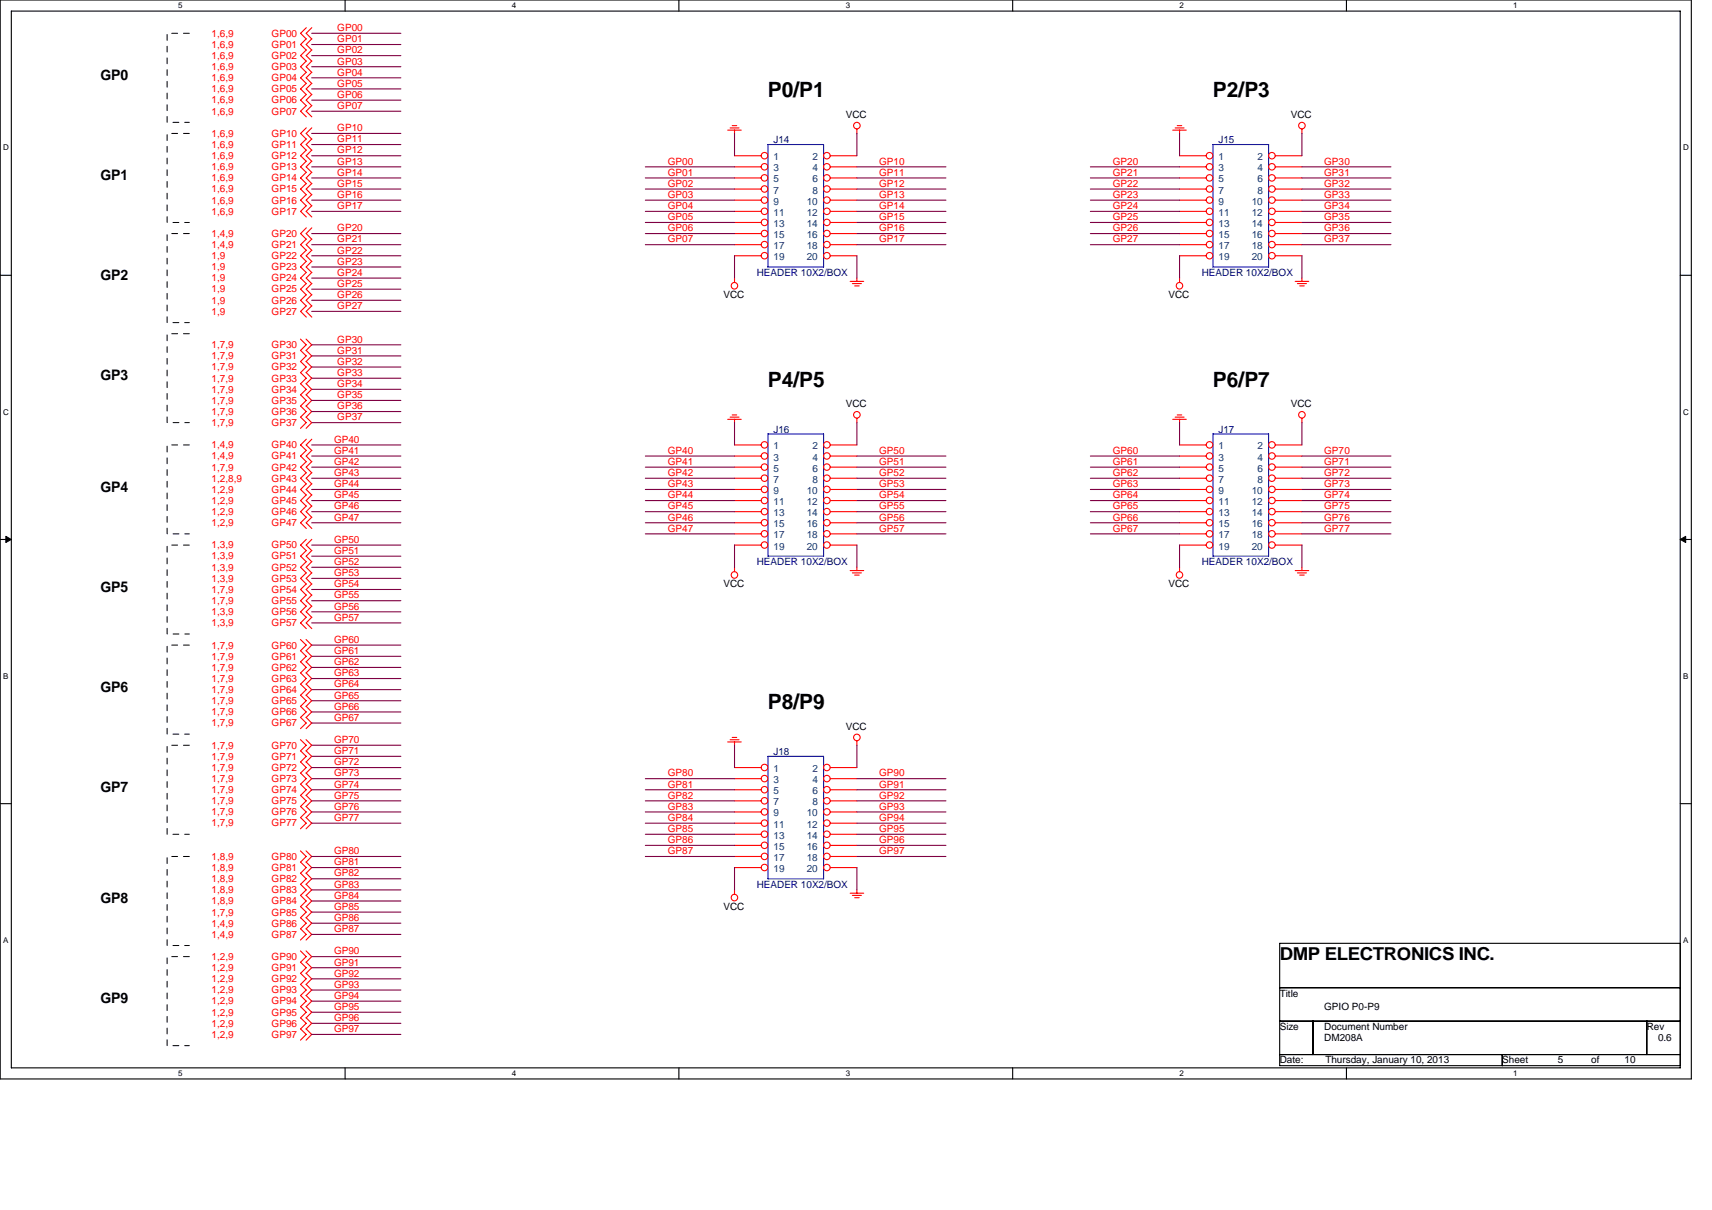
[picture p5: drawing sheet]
<svg xmlns="http://www.w3.org/2000/svg" width="297mm" height="210mm" viewBox="0 0 297 210" stroke-linecap="round" stroke-linejoin="round" font-family="sans-serif">
<path d="M0 0h293.5v187.2h-293.5zM2 1.9h289.5v183.4h-289.5z" fill="none" stroke="#000" stroke-width=".19"/>
<g fill="#fff">
<path d="M30.9 .2h.8v1.6h-.8z"/>
<path d="M30.9 185.5h.8v1.6h-.8z"/>
</g>
<path d="M59.9 0v1.9M59.9 185.3v1.9" fill="none" stroke="#000" stroke-width=".19"/>
<g fill="#fff">
<path d="M88.8 .2h.8v1.6h-.8z"/>
<path d="M88.8 185.5h.8v1.6h-.8z"/>
</g>
<path d="M117.8 0v1.9M117.8 185.3v1.9" fill="none" stroke="#000" stroke-width=".19"/>
<g fill="#fff">
<path d="M146.7 .2h.8v1.6h-.8z"/>
<path d="M146.7 185.5h.8v1.6h-.8z"/>
</g>
<path d="M175.7 0v1.9M175.7 185.3v1.9" fill="none" stroke="#000" stroke-width=".19"/>
<g fill="#fff">
<path d="M204.7 .2h.7v1.6h-.7z"/>
<path d="M204.7 185.5h.7v1.6h-.7z"/>
</g>
<path d="M233.6 0v1.9M233.6 185.3v1.9" fill="none" stroke="#000" stroke-width=".19"/>
<g fill="#fff">
<path d="M262.6 .2h.7v1.6h-.7z"/>
<path d="M262.6 185.5h.7v1.6h-.7z"/>
<path d="M.5 24.8h1v1.6h-1z"/>
<path d="M292 24.8h1v1.6h-1z"/>
<path d="M.5 70.7h1v1.5h-1z"/>
<path d="M292 70.7h1v1.5h-1z"/>
</g>
<path d="M0 47.8h2M291.5 47.8h2" fill="none" stroke="#000" stroke-width=".19"/>
<g fill="#fff">
<path d="M.5 116.5h.9v1.6h-.9z"/>
<path d="M292 116.5h.9v1.6h-.9z"/>
</g>
<path d="M0 93.6h2M291.5 93.6h2" fill="none" stroke="#000" stroke-width=".19"/>
<path d="M1 93.1l1 .5-1 .5zM291.5 93.6l1-.5v1z" fill="#000" stroke="#000" stroke-width=".17"/>
<g fill="#fff">
<path d="M.5 162.4h.9v1.5h-.9z"/>
<path d="M292 162.4h.9v1.5h-.9z"/>
</g>
<path d="M0 139.5h2M291.5 139.5h2M222 163.7h69.5v21.2h-69.5zM222 171.4h69.5M222 177.2h69.5M227.8 177.2v5.8M285.7 177.2v5.8M222 183h69.5M260.6 183v1.9" fill="none" stroke="#000" stroke-width=".19"/>
<path d="M32.8 5.8h-3.8v15.4h3.8M32.8 23.2h-3.8v15.4h3.8M32.8 40.5h-3.8v15.5h3.8M32.8 57.9h-3.8v15.4h3.8M32.8 77.2h-3.8v15.4h3.8M32.8 94.6h-3.8v15.4h3.8M32.8 112h-3.8v15.4h3.8M32.8 129.3h-3.8v15.5h3.8M32.8 148.6h-3.8v15.5h3.8M32.8 166h-3.8v15.5h3.8" fill="none" stroke="#000" stroke-width=".17" stroke-dasharray="1 1 1 1 1 1 1 1"/>
<g fill="none" stroke="#f00" stroke-width=".19">
<path d="M53.1 4.8l-.9 1 .9 1M53.1 6.7l-.9 1 .9 1M53.1 8.7l-.9 1 .9 .9M53.1 10.6l-.9 1 .9 1M53.1 12.5l-.9 1 .9 1M53.1 14.5l-.9 .9 .9 1M53.1 16.4l-.9 1 .9 1M53.1 18.3l-.9 1 .9 1M54.1 4.8l-1 1 1 1M54.1 6.7l-1 1 1 1M54.1 8.7l-1 1 1 .9M54.1 10.6l-1 1 1 1"/>
<path d="M54.1 12.5l-1 1 1 1M54.1 14.5l-1 .9 1 1M54.1 16.4l-1 1 1 1M54.1 18.3l-1 1 1 1M53.1 22.2l-.9 1 .9 1M53.1 24.1l-.9 1 .9 1M53.1 26l-.9 1 .9 1M53.1 28l-.9 1 .9 .9M53.1 29.9l-.9 1 .9 1M53.1 31.8l-.9 1 .9 1M53.1 33.8l-.9 .9 .9 1M53.1 35.7l-.9 1 .9 1"/>
<path d="M53.1 39.5l-.9 1 .9 1M54.1 22.2l-1 1 1 1M54.1 24.1l-1 1 1 1M54.1 26l-1 1 1 1M54.1 28l-1 1 1 .9M54.1 29.9l-1 1 1 1M54.1 31.8l-1 1 1 1M54.1 33.8l-1 .9 1 1M54.1 35.7l-1 1 1 1M54.1 39.5l-1 1 1 1M126.3 22.6h2.3M126.7 22.2h1.5"/>
<path d="M127 21.8h.8M127.4 22.6v.6M127.4 27h4.7M127.4 29h4.7M127.4 30.9h4.7M127.4 32.8h4.7M127.4 34.7h4.7M127.4 36.7h4.7M127.4 38.6h4.7M144.1 27h4.6M144.1 29h4.6M144.1 30.9h4.6"/>
<path d="M144.1 32.8h4.6M144.1 34.7h4.6M144.1 36.7h4.6M144.1 38.6h4.6M148.7 22.4v.8M203.5 22.6h2.3M203.9 22.2h1.5M204.3 21.8h.7M204.7 22.6v.6M204.7 27h4.6M204.7 29h4.6M204.7 30.9h4.6"/>
<path d="M204.7 32.8h4.6M204.7 34.7h4.6M204.7 36.7h4.6M204.7 38.6h4.6M221.3 27h4.6M221.3 29h4.6M221.3 30.9h4.6M221.3 32.8h4.6M221.3 34.7h4.6M221.3 36.7h4.6M221.3 38.6h4.6M225.9 22.4v.8"/>
<path d="M52.1 58.8l1 1-1 1M53.1 58.8l1 1-1 1M53.1 41.5l-.9 1 .9 1M53.1 43.4l-.9 1 .9 1M53.1 45.3l-.9 1 .9 1M53.1 47.3l-.9 1 .9 .9M53.1 49.2l-.9 1 .9 1M53.1 51.1l-.9 1 .9 1M53.1 53.1l-.9 .9 .9 1M54.1 41.5l-1 1 1 1M54.1 43.4l-1 1 1 1M54.1 45.3l-1 1 1 1"/>
<path d="M54.1 47.3l-1 1 1 .9M54.1 49.2l-1 1 1 1M54.1 51.1l-1 1 1 1M54.1 53.1l-1 .9 1 1M127.4 48.2v.8M127.4 40.5h4.7M127.4 42.5h4.7M127.4 44.4h4.7M144.1 40.5h4.6M144.1 42.5h4.6M144.1 44.4h4.6M147.5 48.8h2.4"/>
<path d="M147.9 49.2h1.6M148.3 49.6h.8M148.7 48.3v.6M204.7 48.2v.8M204.7 40.5h4.6M204.7 42.5h4.6M204.7 44.4h4.6M221.3 40.5h4.6M221.3 42.5h4.6M221.3 44.4h4.6M224.7 48.8h2.4M225.1 49.2h1.6"/>
<path d="M225.5 49.6h.8M225.9 48.3v.6M52.1 64.6l1 1-1 1M52.1 60.8l1 1-1 1M52.1 62.7l1 1-1 1M52.1 66.6l1 1-1 .9M52.1 68.5l1 1-1 1M52.1 72.4l1 .9-1 1M52.1 70.4l1 1-1 1M53.1 64.6l1 1-1 1M53.1 60.8l1 1-1 1M53.1 62.7l1 1-1 1"/>
<path d="M53.1 66.6l1 1-1 .9M53.1 68.5l1 1-1 1M53.1 72.4l1 .9-1 1M53.1 70.4l1 1-1 1M53.1 76.2l-.9 1 .9 1M53.1 78.1l-.9 1 .9 1-.9 1 .9 1M54.1 76.2l-1 1 1 1M54.1 78.1l-1 1 1 1-1 1 1 1M126.3 72.8h2.3M126.7 72.4h1.5M127 72h.8M127.4 72.7v.6"/>
<path d="M127.4 77.2h4.7M127.4 79.1h4.7M144.1 77.2h4.6M144.1 79.1h4.6M148.7 72.6v.8M203.5 72.8h2.3M203.9 72.4h1.5M204.3 72h.7M204.7 72.7v.6M204.7 77.2h4.6M204.7 79.1h4.6M221.3 77.2h4.6"/>
<path d="M221.3 79.1h4.6M225.9 72.6v.8M53.1 82l-.9 1 .9 1M53.1 83.9l-.9 1 .9 1M53.1 85.9l-.9 1 .9 .9M53.1 87.8l-.9 1 .9 1M53.1 89.7l-.9 1 .9 1M53.1 97.5l-.9 .9 .9 1M53.1 95.5l-.9 1 .9 1M53.1 99.4l-.9 1 .9 1M53.1 93.6l-.9 1 .9 1M54.1 82l-1 1 1 1"/>
<path d="M54.1 83.9l-1 1 1 1M54.1 85.9l-1 1 1 .9M54.1 87.8l-1 1 1 1M54.1 89.7l-1 1 1 1M54.1 97.5l-1 .9 1 1M54.1 95.5l-1 1 1 1M54.1 99.4l-1 1 1 1M54.1 93.6l-1 1 1 1M127.4 98.4v.8M127.4 81.1h4.7M127.4 83h4.7M127.4 84.9h4.7"/>
<path d="M127.4 86.9h4.7M127.4 88.8h4.7M127.4 90.7h4.7M127.4 92.6h4.7M127.4 94.6h4.7M144.1 81.1h4.6M144.1 83h4.6M144.1 84.9h4.6M144.1 86.9h4.6M144.1 88.8h4.6M144.1 90.7h4.6M144.1 92.6h4.6"/>
<path d="M144.1 94.6h4.6M147.5 99h2.4M147.9 99.4h1.6M148.3 99.8h.8M148.7 98.4v.6M204.7 98.4v.8M204.7 81.1h4.6M204.7 83h4.6M204.7 84.9h4.6M204.7 86.9h4.6M204.7 88.8h4.6M204.7 90.7h4.6"/>
<path d="M204.7 92.6h4.6M204.7 94.6h4.6M221.3 81.1h4.6M221.3 83h4.6M221.3 84.9h4.6M221.3 86.9h4.6M221.3 88.8h4.6M221.3 90.7h4.6M221.3 92.6h4.6M221.3 94.6h4.6M224.7 99h2.4M225.1 99.4h1.6"/>
<path d="M225.5 99.8h.8M225.9 98.4v.6M52.1 118.7l1 1-1 1M52.1 112.9l1 1-1 1M52.1 111l1 1-1 .9M52.1 116.8l1 1-1 .9M52.1 114.8l1 1-1 1M53.1 118.7l1 1-1 1M53.1 112.9l1 1-1 1M53.1 111l1 1-1 .9M53.1 116.8l1 1-1 .9M53.1 114.8l1 1-1 1"/>
<path d="M53.1 101.3l-.9 1 .9 1M53.1 107.1l-.9 1 .9 1M53.1 105.2l-.9 1 .9 .9M53.1 103.3l-.9 .9 .9 1M54.1 101.3l-1 1 1 1M54.1 107.1l-1 1 1 1M54.1 105.2l-1 1 1 .9M54.1 103.3l-1 .9 1 1M52.1 136.1l1 1-1 .9M52.1 138l1 1-1 1M52.1 128.4l1 .9-1 1 1 1-1 .9M52.1 132.2l1 1-1 1"/>
<path d="M52.1 134.1l1 1-1 1M52.1 139.9l1 1-1 1M52.1 124.5l1 1-1 .9M52.1 120.6l1 1-1 1M52.1 122.6l1 .9-1 1M53.1 136.1l1 1-1 .9M53.1 138l1 1-1 1M53.1 128.4l1 .9-1 1 1 1-1 .9M53.1 132.2l1 1-1 1M53.1 134.1l1 1-1 1M53.1 139.9l1 1-1 1M53.1 124.5l1 1-1 .9"/>
<path d="M53.1 120.6l1 1-1 1M53.1 122.6l1 .9-1 1M126.3 128.8h2.3M126.7 128.4h1.5M127 128h.8M127.4 128.7v.6M127.4 133.2h4.7M127.4 135.1h4.7M127.4 137.1h4.7M127.4 139h4.7M144.1 133.2h4.6M144.1 135.1h4.6"/>
<path d="M144.1 137.1h4.6M144.1 139h4.6M148.7 128.6v.7M52.1 141.9l1 1-1 .9M52.1 155.4l1 1-1 1M52.1 151.5l1 1-1 1M52.1 157.3l1 1-1 1M52.1 159.2l1 1-1 1M52.1 147.7l1 .9-1 1M52.1 149.6l1 1-1 1M52.1 153.4l1 1-1 1M53.1 141.9l1 1-1 .9"/>
<path d="M53.1 155.4l1 1-1 1M53.1 151.5l1 1-1 1M53.1 157.3l1 1-1 1M53.1 159.2l1 1-1 1M53.1 147.7l1 .9-1 1M53.1 149.6l1 1-1 1M53.1 153.4l1 1-1 1M127.4 154.4v.8M127.4 140.9h4.7M127.4 142.9h4.7M127.4 144.8h4.7M127.4 146.7h4.7"/>
<path d="M127.4 148.6h4.7M127.4 150.6h4.7M144.1 140.9h4.6M144.1 142.9h4.6M144.1 144.8h4.6M144.1 146.7h4.6M144.1 148.6h4.6M144.1 150.6h4.6M147.5 155h2.4M147.9 155.4h1.6M148.3 155.8h.8M148.7 154.4v.6"/>
<path d="M52.1 161.2l1 1-1 .9M52.1 172.7l1 1-1 1M52.1 176.6l1 1-1 1M52.1 165l1 1-1 1M52.1 168.9l1 1-1 1M52.1 170.8l1 1-1 1M52.1 174.7l1 1-1 1M52.1 167l1 .9-1 1M52.1 178.5l1 1-1 1M53.1 161.2l1 1-1 .9M53.1 172.7l1 1-1 1M53.1 176.6l1 1-1 1"/>
<path d="M53.1 165l1 1-1 1M53.1 168.9l1 1-1 1M53.1 170.8l1 1-1 1M53.1 174.7l1 1-1 1M53.1 167l1 .9-1 1M53.1 178.5l1 1-1 1"/>
<circle cx="132.7" cy="34.7" r=".57"/>
<circle cx="132.7" cy="36.7" r=".57"/>
<circle cx="132.7" cy="30.9" r=".57"/>
<circle cx="132.7" cy="32.8" r=".57"/>
<circle cx="132.7" cy="27" r=".57"/>
<circle cx="132.7" cy="38.6" r=".57"/>
<circle cx="132.7" cy="28.9" r=".57"/>
<circle cx="143.5" cy="34.7" r=".57"/>
<circle cx="143.5" cy="36.7" r=".57"/>
<circle cx="143.5" cy="30.9" r=".57"/>
<circle cx="143.5" cy="32.8" r=".57"/>
<circle cx="143.5" cy="27" r=".57"/>
<circle cx="143.5" cy="28.9" r=".57"/>
<circle cx="143.5" cy="38.6" r=".57"/>
<circle cx="148.7" cy="21.8" r=".57"/>
<circle cx="209.9" cy="34.7" r=".57"/>
<circle cx="209.9" cy="36.7" r=".57"/>
<circle cx="209.9" cy="30.9" r=".57"/>
<circle cx="209.9" cy="32.8" r=".57"/>
<circle cx="209.9" cy="38.6" r=".57"/>
<circle cx="209.9" cy="27" r=".57"/>
<circle cx="209.9" cy="28.9" r=".57"/>
<circle cx="220.7" cy="34.7" r=".57"/>
<circle cx="220.7" cy="36.7" r=".57"/>
<circle cx="220.7" cy="30.9" r=".57"/>
<circle cx="220.7" cy="32.8" r=".57"/>
<circle cx="220.7" cy="27" r=".57"/>
<circle cx="220.7" cy="28.9" r=".57"/>
<circle cx="220.7" cy="38.6" r=".57"/>
<circle cx="225.9" cy="21.8" r=".57"/>
<circle cx="127.4" cy="49.6" r=".57"/>
<circle cx="132.7" cy="44.4" r=".57"/>
<circle cx="132.7" cy="42.4" r=".57"/>
<circle cx="132.7" cy="40.5" r=".57"/>
<circle cx="143.5" cy="44.4" r=".57"/>
<circle cx="143.5" cy="42.4" r=".57"/>
<circle cx="143.5" cy="40.5" r=".57"/>
<circle cx="204.6" cy="49.6" r=".57"/>
<circle cx="209.9" cy="44.4" r=".57"/>
<circle cx="209.9" cy="42.4" r=".57"/>
<circle cx="209.9" cy="40.5" r=".57"/>
<circle cx="220.7" cy="44.4" r=".57"/>
<circle cx="220.7" cy="42.4" r=".57"/>
<circle cx="220.7" cy="40.5" r=".57"/>
<circle cx="132.7" cy="77.2" r=".57"/>
<circle cx="132.7" cy="79.1" r=".57"/>
<circle cx="143.5" cy="77.2" r=".57"/>
<circle cx="143.5" cy="79.1" r=".57"/>
<circle cx="148.7" cy="72" r=".57"/>
<circle cx="209.9" cy="77.2" r=".57"/>
<circle cx="209.9" cy="79.1" r=".57"/>
<circle cx="220.7" cy="77.2" r=".57"/>
<circle cx="220.7" cy="79.1" r=".57"/>
<circle cx="225.9" cy="72" r=".57"/>
<circle cx="127.4" cy="99.8" r=".57"/>
<circle cx="132.7" cy="94.6" r=".57"/>
<circle cx="132.7" cy="81.1" r=".57"/>
<circle cx="132.7" cy="83" r=".57"/>
<circle cx="132.7" cy="86.9" r=".57"/>
<circle cx="132.7" cy="90.7" r=".57"/>
<circle cx="132.7" cy="88.8" r=".57"/>
<circle cx="132.7" cy="84.9" r=".57"/>
<circle cx="132.7" cy="92.6" r=".57"/>
<circle cx="143.5" cy="94.6" r=".57"/>
<circle cx="143.5" cy="81.1" r=".57"/>
<circle cx="143.5" cy="86.9" r=".57"/>
<circle cx="143.5" cy="83" r=".57"/>
<circle cx="143.5" cy="90.7" r=".57"/>
<circle cx="143.5" cy="88.8" r=".57"/>
<circle cx="143.5" cy="84.9" r=".57"/>
<circle cx="143.5" cy="92.6" r=".57"/>
<circle cx="204.6" cy="99.8" r=".57"/>
<circle cx="209.9" cy="94.6" r=".57"/>
<circle cx="209.9" cy="81.1" r=".57"/>
<circle cx="209.9" cy="86.9" r=".57"/>
<circle cx="209.9" cy="83" r=".57"/>
<circle cx="209.9" cy="90.7" r=".57"/>
<circle cx="209.9" cy="84.9" r=".57"/>
<circle cx="209.9" cy="92.6" r=".57"/>
<circle cx="209.9" cy="88.8" r=".57"/>
<circle cx="220.7" cy="94.6" r=".57"/>
<circle cx="220.7" cy="81.1" r=".57"/>
<circle cx="220.7" cy="83" r=".57"/>
<circle cx="220.7" cy="86.9" r=".57"/>
<circle cx="220.7" cy="90.7" r=".57"/>
<circle cx="220.7" cy="92.6" r=".57"/>
<circle cx="220.7" cy="88.8" r=".57"/>
<circle cx="220.7" cy="84.9" r=".57"/>
<circle cx="132.7" cy="133.2" r=".57"/>
<circle cx="132.7" cy="135.1" r=".57"/>
<circle cx="132.7" cy="137" r=".57"/>
<circle cx="132.7" cy="139" r=".57"/>
<circle cx="143.5" cy="133.2" r=".57"/>
<circle cx="143.5" cy="135.1" r=".57"/>
<circle cx="143.5" cy="137" r=".57"/>
<circle cx="143.5" cy="139" r=".57"/>
<circle cx="148.7" cy="128" r=".57"/>
<circle cx="127.4" cy="155.8" r=".57"/>
<circle cx="132.7" cy="146.7" r=".57"/>
<circle cx="132.7" cy="140.9" r=".57"/>
<circle cx="132.7" cy="148.6" r=".57"/>
<circle cx="132.7" cy="150.5" r=".57"/>
<circle cx="132.7" cy="144.8" r=".57"/>
<circle cx="132.7" cy="142.8" r=".57"/>
<circle cx="143.5" cy="140.9" r=".57"/>
<circle cx="143.5" cy="146.7" r=".57"/>
<circle cx="143.5" cy="148.6" r=".57"/>
<circle cx="143.5" cy="142.8" r=".57"/>
<circle cx="143.5" cy="150.5" r=".57"/>
<circle cx="143.5" cy="144.8" r=".57"/>
</g>
<path d="M133.2 25.1h9.7v21.2h-9.7zM210.5 25.1h9.6v21.2h-9.6zM133.2 75.3h9.7v21.2h-9.7zM210.5 75.3h9.6v21.2h-9.6zM133.2 131.3h9.7v21.2h-9.7z" fill="none" stroke="#00f" stroke-width=".19"/>
<g fill="none" stroke="#800040" stroke-width=".19">
<path d="M54.1 15.4h15.5M54.1 7.7h15.5M54.1 17.4h15.5M54.1 11.6h15.5M54.1 9.7h15.5M54.1 5.8h15.5M54.1 19.3h15.5M54.1 13.5h15.5M54.1 23.2h15.5M54.1 30.9h15.5M54.1 27h15.5M54.1 25.1h15.5"/>
<path d="M54.1 32.8h15.5M54.1 34.7h15.5M54.1 36.7h15.5M54.1 29h15.5M112 30.9h15.4M112 32.8h15.4M112 34.7h15.4M112 36.7h15.4M112 29h15.4M112 38.6h15.4M127.4 23.1v3.9M148.7 30.9h15.4"/>
<path d="M148.7 32.8h15.4M148.7 34.7h15.4M148.7 36.7h15.4M148.7 29h15.4M148.7 38.6h15.4M148.7 23.1v3.9M189.2 30.9h15.5M189.2 32.8h15.5M189.2 34.7h15.5M189.2 36.7h15.5M189.2 29h15.5M189.2 38.6h15.5"/>
<path d="M204.7 23.1v3.9M225.9 30.9h15.4M225.9 32.8h15.4M225.9 34.7h15.4M225.9 36.7h15.4M225.9 29h15.4M225.9 38.6h15.4M225.9 23.1v3.9M54.1 52.1h15.5M54.1 50.2h15.5M54.1 54h15.5M54.1 40.5h15.5"/>
<path d="M54.1 48.3h15.5M54.1 42.5h15.5M54.1 44.4h15.5M54.1 46.3h15.5M54.1 59.8h15.5M112 40.5h15.4M112 42.5h15.4M127.4 44.4v3.9M148.7 40.5h15.4M148.7 42.5h15.4M148.7 44.4v3.9M189.2 40.5h15.5"/>
<path d="M189.2 42.5h15.5M204.7 44.4v3.9M225.9 40.5h15.4M225.9 42.5h15.4M225.9 44.4v3.9M54.1 61.8h15.5M54.1 65.6h15.5M54.1 63.7h15.5M54.1 73.3h15.5M54.1 71.4h15.5M54.1 67.6h15.5M54.1 69.5h15.5"/>
<path d="M54.1 77.2h15.5M54.1 79.1h15.5M112 79.1h15.4M127.4 73.3v3.9M148.7 79.1h15.4M148.7 73.3v3.9M189.2 79.1h15.5M204.7 73.3v3.9M225.9 79.1h15.4M225.9 73.3v3.9M54.1 81.1h15.5M54.1 83h15.5"/>
<path d="M54.1 84.9h15.5M54.1 86.9h15.5M54.1 88.8h15.5M54.1 90.7h15.5M54.1 94.6h15.5M54.1 96.5h15.5M54.1 98.4h15.5M112 81.1h15.4M112 83h15.4M112 84.9h15.4M112 86.9h15.4M112 88.8h15.4"/>
<path d="M112 90.7h15.4M112 92.6h15.4M127.4 94.6v3.8M148.7 81.1h15.4M148.7 83h15.4M148.7 84.9h15.4M148.7 86.9h15.4M148.7 88.8h15.4M148.7 90.7h15.4M148.7 92.6h15.4M148.7 94.6v3.8M189.2 81.1h15.5"/>
<path d="M189.2 83h15.5M189.2 84.9h15.5M189.2 86.9h15.5M189.2 88.8h15.5M189.2 90.7h15.5M189.2 92.6h15.5M204.7 94.6v3.8M225.9 81.1h15.4M225.9 83h15.4M225.9 84.9h15.4M225.9 86.9h15.4M225.9 88.8h15.4"/>
<path d="M225.9 90.7h15.4M225.9 92.6h15.4M225.9 94.6v3.8M54.1 100.4h15.5M54.1 102.3h15.5M54.1 104.2h15.5M54.1 106.2h15.5M54.1 108.1h15.5M54.1 112h15.5M54.1 113.9h15.5M54.1 115.8h15.5M54.1 117.8h15.5"/>
<path d="M54.1 119.7h15.5M54.1 121.6h15.5M54.1 123.5h15.5M54.1 125.5h15.5M54.1 129.3h15.5M54.1 131.3h15.5M54.1 133.2h15.5M54.1 135.1h15.5M54.1 137.1h15.5M54.1 139h15.5M112 135.1h15.4M112 137.1h15.4"/>
<path d="M112 139h15.4M127.4 129.3v3.9M148.7 135.1h15.4M148.7 137.1h15.4M148.7 139h15.4M148.7 129.3v3.9M54.1 140.9h15.5M54.1 142.9h15.5M54.1 148.6h15.5M54.1 150.6h15.5M54.1 156.4h15.5M54.1 152.5h15.5"/>
<path d="M54.1 158.3h15.5M54.1 154.4h15.5M112 140.9h15.4M112 142.9h15.4M112 148.6h15.4M112 146.7h15.4M112 144.8h15.4M127.4 150.5v3.9M148.7 140.9h15.4M148.7 142.9h15.4M148.7 148.6h15.4M148.7 146.7h15.4"/>
<path d="M148.7 144.8h15.4M148.7 150.5v3.9M54.1 160.2h15.5M54.1 162.2h15.5M54.1 179.5h15.5M54.1 167.9h15.5M54.1 173.7h15.5M54.1 175.7h15.5M54.1 169.9h15.5M54.1 171.8h15.5M54.1 177.6h15.5M54.1 166h15.5"/>
</g>
<g font-size="3.7">
<text x="133.2" y="16.9">P0/P1</text>
<text x="210.5" y="16.9">P2/P3</text>
<text x="133.2" y="67.1">P4/P5</text>
<text x="210.5" y="67.1">P6/P7</text>
<text x="133.2" y="123.1">P8/P9</text>
</g>
<text font-size="3.1" x="222" y="166.6">DMP ELECTRONICS INC.</text>
<g font-size="2.5">
<text x="17.4" y="13.9">GP0</text>
<text x="17.4" y="31.3">GP1</text>
<text x="17.4" y="48.7">GP2</text>
<text x="17.4" y="66">GP3</text>
<text x="17.4" y="85.3">GP4</text>
<text x="17.4" y="102.7">GP5</text>
<text x="17.4" y="120.1">GP6</text>
<text x="17.4" y="137.5">GP7</text>
<text x="17.4" y="156.8">GP8</text>
<text x="17.4" y="174.1">GP9</text>
</g>
<g font-size="1.7" fill="#f00">
<text x="58.5" y="5.4">GP00</text>
<text x="36.7" y="6.4">1,6,9</text>
<text x="36.7" y="8.3">1,6,9</text>
<text x="36.7" y="10.2">1,6,9</text>
<text x="47.1" y="6.4">GP00</text>
<text x="47.1" y="8.3">GP01</text>
<text x="47.1" y="10.2">GP02</text>
<text x="58.5" y="7.3">GP01</text>
<text x="58.5" y="11.2">GP03</text>
<text x="58.5" y="9.3">GP02</text>
<text x="36.7" y="12.1">1,6,9</text>
<text x="36.7" y="14.1">1,6,9</text>
<text x="36.7" y="16">1,6,9</text>
<text x="36.7" y="17.9">1,6,9</text>
<text x="47.1" y="12.1">GP03</text>
<text x="47.1" y="14.1">GP04</text>
<text x="47.1" y="16">GP05</text>
<text x="47.1" y="17.9">GP06</text>
<text x="58.5" y="15">GP05</text>
<text x="58.5" y="17">GP06</text>
<text x="58.5" y="13.1">GP04</text>
<text x="36.7" y="19.9">1,6,9</text>
<text x="36.7" y="23.7">1,6,9</text>
<text x="47.1" y="19.9">GP07</text>
<text x="47.1" y="23.7">GP10</text>
<text x="58.5" y="22.8">GP10</text>
<text x="58.5" y="18.9">GP07</text>
<text x="36.7" y="25.7">1,6,9</text>
<text x="36.7" y="27.6">1,6,9</text>
<text x="36.7" y="29.5">1,6,9</text>
<text x="47.1" y="25.7">GP11</text>
<text x="47.1" y="27.6">GP12</text>
<text x="47.1" y="29.5">GP13</text>
<text x="58.5" y="26.6">GP12</text>
<text x="58.5" y="24.7">GP11</text>
<text x="58.5" y="28.6">GP13</text>
<text x="115.9" y="28.6">GP00</text>
<text x="152.5" y="28.6">GP10</text>
<text x="193.1" y="28.6">GP20</text>
<text x="229.8" y="28.6">GP30</text>
<text x="36.7" y="31.5">1,6,9</text>
<text x="36.7" y="33.4">1,6,9</text>
<text x="36.7" y="35.3">1,6,9</text>
<text x="47.1" y="31.5">GP14</text>
<text x="47.1" y="33.4">GP15</text>
<text x="47.1" y="35.3">GP16</text>
<text x="58.5" y="30.5">GP14</text>
<text x="58.5" y="32.4">GP15</text>
<text x="58.5" y="34.4">GP16</text>
<text x="115.9" y="30.5">GP01</text>
<text x="115.9" y="32.4">GP02</text>
<text x="115.9" y="34.4">GP03</text>
<text x="152.5" y="32.4">GP12</text>
<text x="152.5" y="34.4">GP13</text>
<text x="152.5" y="30.5">GP11</text>
<text x="193.1" y="34.4">GP23</text>
<text x="193.1" y="30.5">GP21</text>
<text x="193.1" y="32.4">GP22</text>
<text x="229.8" y="30.5">GP31</text>
<text x="229.8" y="32.4">GP32</text>
<text x="229.8" y="34.4">GP33</text>
<text x="36.7" y="37.3">1,6,9</text>
<text x="36.7" y="41.1">1,4,9</text>
<text x="47.1" y="37.3">GP17</text>
<text x="47.1" y="41.1">GP20</text>
<text x="58.5" y="40.2">GP20</text>
<text x="58.5" y="36.3">GP17</text>
<text x="115.9" y="36.3">GP04</text>
<text x="115.9" y="38.2">GP05</text>
<text x="115.9" y="40.2">GP06</text>
<text x="152.5" y="38.2">GP15</text>
<text x="152.5" y="36.3">GP14</text>
<text x="152.5" y="40.2">GP16</text>
<text x="193.1" y="38.2">GP25</text>
<text x="193.1" y="36.3">GP24</text>
<text x="193.1" y="40.2">GP26</text>
<text x="229.8" y="40.2">GP36</text>
<text x="229.8" y="38.2">GP35</text>
<text x="229.8" y="36.3">GP34</text>
<text x="36.7" y="43.1">1,4,9</text>
<text x="36.7" y="45">1,9</text>
<text x="36.7" y="46.9">1,9</text>
<text x="47.1" y="43.1">GP21</text>
<text x="47.1" y="45">GP22</text>
<text x="47.1" y="46.9">GP23</text>
<text x="58.5" y="47.9">GP24</text>
<text x="58.5" y="42.1">GP21</text>
<text x="58.5" y="44">GP22</text>
<text x="58.5" y="45.9">GP23</text>
<text x="115.9" y="42.1">GP07</text>
<text x="152.5" y="42.1">GP17</text>
<text x="193.1" y="42.1">GP27</text>
<text x="229.8" y="42.1">GP37</text>
<text x="36.7" y="48.8">1,9</text>
<text x="36.7" y="50.8">1,9</text>
<text x="36.7" y="52.7">1,9</text>
<text x="47.1" y="48.8">GP24</text>
<text x="47.1" y="50.8">GP25</text>
<text x="47.1" y="52.7">GP26</text>
<text x="58.5" y="51.7">GP26</text>
<text x="58.5" y="49.8">GP25</text>
<text x="58.5" y="53.7">GP27</text>
<text x="36.7" y="54.6">1,9</text>
<text x="47.1" y="54.6">GP27</text>
<text x="58.5" y="59.5">GP30</text>
<text x="36.7" y="62.4">1,7,9</text>
<text x="36.7" y="60.4">1,7,9</text>
<text x="36.7" y="64.3">1,7,9</text>
<text x="47.1" y="62.4">GP31</text>
<text x="47.1" y="60.4">GP30</text>
<text x="47.1" y="64.3">GP32</text>
<text x="58.5" y="61.4">GP31</text>
<text x="58.5" y="65.2">GP33</text>
<text x="58.5" y="63.3">GP32</text>
<text x="36.7" y="66.2">1,7,9</text>
<text x="36.7" y="68.1">1,7,9</text>
<text x="36.7" y="70.1">1,7,9</text>
<text x="47.1" y="66.2">GP33</text>
<text x="47.1" y="68.1">GP34</text>
<text x="47.1" y="70.1">GP35</text>
<text x="58.5" y="71">GP36</text>
<text x="58.5" y="67.2">GP34</text>
<text x="58.5" y="69.1">GP35</text>
<text x="36.7" y="73.9">1,7,9</text>
<text x="36.7" y="72">1,7,9</text>
<text x="36.7" y="77.8">1,4,9</text>
<text x="47.1" y="73.9">GP37</text>
<text x="47.1" y="72">GP36</text>
<text x="47.1" y="77.8">GP40</text>
<text x="58" y="76.8">GP40</text>
<text x="58.5" y="73">GP37</text>
<text x="36.7" y="79.7">1,4,9</text>
<text x="36.7" y="81.7">1,7,9</text>
<text x="36.7" y="83.6">1,2,8,9</text>
<text x="47.1" y="79.7">GP41</text>
<text x="47.1" y="81.7">GP42</text>
<text x="47.1" y="83.6">GP43</text>
<text x="58" y="78.8">GP41</text>
<text x="58" y="80.7">GP42</text>
<text x="58" y="82.6">GP43</text>
<text x="115.9" y="80.7">GP41</text>
<text x="115.9" y="78.8">GP40</text>
<text x="115.9" y="82.6">GP42</text>
<text x="152.5" y="80.7">GP51</text>
<text x="152.5" y="78.8">GP50</text>
<text x="152.5" y="82.6">GP52</text>
<text x="193.1" y="78.8">GP60</text>
<text x="193.1" y="82.6">GP62</text>
<text x="193.1" y="80.7">GP61</text>
<text x="229.8" y="78.8">GP70</text>
<text x="229.8" y="80.7">GP71</text>
<text x="229.8" y="82.6">GP72</text>
<text x="36.7" y="85.5">1,2,9</text>
<text x="36.7" y="87.4">1,2,9</text>
<text x="36.7" y="89.4">1,2,9</text>
<text x="47.1" y="85.5">GP44</text>
<text x="47.1" y="87.4">GP45</text>
<text x="47.1" y="89.4">GP46</text>
<text x="58" y="84.5">GP44</text>
<text x="58" y="86.5">GP45</text>
<text x="58" y="88.4">GP46</text>
<text x="115.9" y="84.5">GP43</text>
<text x="115.9" y="86.5">GP44</text>
<text x="115.9" y="88.4">GP45</text>
<text x="152.5" y="88.4">GP55</text>
<text x="152.5" y="86.5">GP54</text>
<text x="152.5" y="84.5">GP53</text>
<text x="193.1" y="88.4">GP65</text>
<text x="193.1" y="84.5">GP63</text>
<text x="193.1" y="86.5">GP64</text>
<text x="229.8" y="86.5">GP74</text>
<text x="229.8" y="88.4">GP75</text>
<text x="229.8" y="84.5">GP73</text>
<text x="36.7" y="91.3">1,2,9</text>
<text x="36.7" y="95.2">1,3,9</text>
<text x="47.1" y="91.3">GP47</text>
<text x="47.1" y="95.2">GP50</text>
<text x="58" y="90.3">GP47</text>
<text x="58" y="94.2">GP50</text>
<text x="115.9" y="92.3">GP47</text>
<text x="115.9" y="90.3">GP46</text>
<text x="152.5" y="90.3">GP56</text>
<text x="152.5" y="92.3">GP57</text>
<text x="193.1" y="92.3">GP67</text>
<text x="193.1" y="90.3">GP66</text>
<text x="229.8" y="92.3">GP77</text>
<text x="229.8" y="90.3">GP76</text>
<text x="36.7" y="99">1,3,9</text>
<text x="36.7" y="97.1">1,3,9</text>
<text x="36.7" y="101">1,3,9</text>
<text x="47.1" y="99">GP52</text>
<text x="47.1" y="97.1">GP51</text>
<text x="47.1" y="101">GP53</text>
<text x="58" y="96.1">GP51</text>
<text x="58" y="98.1">GP52</text>
<text x="58" y="100">GP53</text>
<text x="58" y="101.9">GP54</text>
<text x="36.7" y="102.9">1,7,9</text>
<text x="36.7" y="106.7">1,3,9</text>
<text x="36.7" y="104.8">1,7,9</text>
<text x="47.1" y="102.9">GP54</text>
<text x="47.1" y="106.7">GP56</text>
<text x="47.1" y="104.8">GP55</text>
<text x="58" y="103.8">GP55</text>
<text x="58" y="105.8">GP56</text>
<text x="58" y="107.7">GP57</text>
<text x="36.7" y="108.7">1,3,9</text>
<text x="36.7" y="112.5">1,7,9</text>
<text x="47.1" y="108.7">GP57</text>
<text x="47.1" y="112.5">GP60</text>
<text x="58" y="111.6">GP60</text>
<text x="58" y="113.5">GP61</text>
<text x="36.7" y="114.5">1,7,9</text>
<text x="36.7" y="118.3">1,7,9</text>
<text x="36.7" y="116.4">1,7,9</text>
<text x="47.1" y="114.5">GP61</text>
<text x="47.1" y="118.3">GP63</text>
<text x="47.1" y="116.4">GP62</text>
<text x="58" y="115.4">GP62</text>
<text x="58" y="117.4">GP63</text>
<text x="58" y="119.3">GP64</text>
<text x="36.7" y="120.3">1,7,9</text>
<text x="36.7" y="122.2">1,7,9</text>
<text x="36.7" y="124.1">1,7,9</text>
<text x="47.1" y="120.3">GP64</text>
<text x="47.1" y="122.2">GP65</text>
<text x="47.1" y="124.1">GP66</text>
<text x="58" y="121.2">GP65</text>
<text x="58" y="123.1">GP66</text>
<text x="58" y="125.1">GP67</text>
<text x="36.7" y="129.9">1,7,9</text>
<text x="36.7" y="131.8">1,7,9</text>
<text x="36.7" y="126">1,7,9</text>
<text x="47.1" y="129.9">GP70</text>
<text x="47.1" y="131.8">GP71</text>
<text x="47.1" y="126">GP67</text>
<text x="58" y="128.9">GP70</text>
<text x="58" y="130.9">GP71</text>
<text x="36.7" y="137.6">1,7,9</text>
<text x="36.7" y="133.8">1,7,9</text>
<text x="36.7" y="135.7">1,7,9</text>
<text x="47.1" y="137.6">GP74</text>
<text x="47.1" y="133.8">GP72</text>
<text x="47.1" y="135.7">GP73</text>
<text x="58" y="132.8">GP72</text>
<text x="58" y="134.7">GP73</text>
<text x="58" y="136.7">GP74</text>
<text x="115.9" y="134.7">GP80</text>
<text x="115.9" y="136.7">GP81</text>
<text x="152.5" y="134.7">GP90</text>
<text x="152.5" y="136.7">GP91</text>
<text x="36.7" y="139.6">1,7,9</text>
<text x="36.7" y="143.4">1,7,9</text>
<text x="36.7" y="141.5">1,7,9</text>
<text x="47.1" y="139.6">GP75</text>
<text x="47.1" y="143.4">GP77</text>
<text x="47.1" y="141.5">GP76</text>
<text x="58" y="138.6">GP75</text>
<text x="58" y="140.5">GP76</text>
<text x="58" y="142.5">GP77</text>
<text x="115.9" y="138.6">GP82</text>
<text x="115.9" y="140.5">GP83</text>
<text x="115.9" y="142.5">GP84</text>
<text x="152.5" y="138.6">GP92</text>
<text x="152.5" y="142.5">GP94</text>
<text x="152.5" y="140.5">GP93</text>
<text x="36.7" y="149.2">1,8,9</text>
<text x="47.1" y="149.2">GP80</text>
<text x="58" y="148.3">GP80</text>
<text x="115.9" y="144.4">GP85</text>
<text x="115.9" y="146.3">GP86</text>
<text x="115.9" y="148.3">GP87</text>
<text x="152.5" y="146.3">GP96</text>
<text x="152.5" y="148.3">GP97</text>
<text x="152.5" y="144.4">GP95</text>
<text x="36.7" y="153.1">1,8,9</text>
<text x="36.7" y="151.2">1,8,9</text>
<text x="36.7" y="155">1,8,9</text>
<text x="47.1" y="153.1">GP82</text>
<text x="47.1" y="151.2">GP81</text>
<text x="47.1" y="155">GP83</text>
<text x="58" y="150.2">GP81</text>
<text x="58" y="156">GP84</text>
<text x="58" y="152.1">GP82</text>
<text x="58" y="154.1">GP83</text>
<text x="36.7" y="156.9">1,8,9</text>
<text x="36.7" y="158.9">1,7,9</text>
<text x="36.7" y="160.8">1,4,9</text>
<text x="47.1" y="156.9">GP84</text>
<text x="47.1" y="158.9">GP85</text>
<text x="47.1" y="160.8">GP86</text>
<text x="58" y="159.8">GP86</text>
<text x="58" y="161.8">GP87</text>
<text x="58" y="157.9">GP85</text>
<text x="36.7" y="162.7">1,4,9</text>
<text x="36.7" y="166.6">1,2,9</text>
<text x="47.1" y="162.7">GP87</text>
<text x="47.1" y="166.6">GP90</text>
<text x="58" y="167.6">GP91</text>
<text x="58" y="165.6">GP90</text>
<text x="36.7" y="170.5">1,2,9</text>
<text x="36.7" y="172.4">1,2,9</text>
<text x="36.7" y="168.5">1,2,9</text>
<text x="47.1" y="170.5">GP92</text>
<text x="47.1" y="172.4">GP93</text>
<text x="47.1" y="168.5">GP91</text>
<text x="58" y="173.4">GP94</text>
<text x="58" y="169.5">GP92</text>
<text x="58" y="171.4">GP93</text>
<text x="36.7" y="174.3">1,2,9</text>
<text x="36.7" y="178.2">1,2,9</text>
<text x="36.7" y="176.2">1,2,9</text>
<text x="47.1" y="174.3">GP94</text>
<text x="47.1" y="178.2">GP96</text>
<text x="47.1" y="176.2">GP95</text>
<text x="58" y="179.1">GP97</text>
<text x="58" y="175.3">GP95</text>
<text x="58" y="177.2">GP96</text>
<text x="36.7" y="180.1">1,2,9</text>
<text x="47.1" y="180.1">GP97</text>
</g>
<g font-size="1.7">
<text x="146.7" y="20.5">VCC</text>
<text x="224" y="20.5">VCC</text>
<text x="125.5" y="51.7">VCC</text>
<text x="202.7" y="51.7">VCC</text>
<text x="146.7" y="70.7">VCC</text>
<text x="224" y="70.7">VCC</text>
<text x="125.5" y="101.9">VCC</text>
<text x="202.7" y="101.9">VCC</text>
<text x="146.7" y="126.6">VCC</text>
<text x="125.5" y="157.9">VCC</text>
<text x="222" y="173">Title</text>
<text x="222" y="178.8">Size</text>
<text x="229.8" y="175.3">GPIO P0-P9</text>
<text x="229.8" y="178.8">Document Number</text>
<text x="285.7" y="178.8">Rev</text>
<text x="222" y="184.6">Date:</text>
<text x="229.8" y="180.7">DM208A</text>
<text x="230" y="184.6">Thursday, January 10, 2013</text>
<text x="260.6" y="184.6">Sheet</text>
<text x="270.3" y="184.6">5</text>
<text x="276.1" y="184.6">of</text>
<text x="281.9" y="184.6">10</text>
<text x="287.7" y="180.7">0.6</text>
</g>
<g font-size="1.7" fill="#000080">
<text x="134.2" y="24.9">J14</text>
<text x="211.4" y="24.9">J15</text>
<text x="131.3" y="47.9">HEADER 10X2/BOX</text>
<text x="208.5" y="47.9">HEADER 10X2/BOX</text>
<text x="134.2" y="75.1">J16</text>
<text x="211.4" y="75.1">J17</text>
<text x="131.3" y="98.1">HEADER 10X2/BOX</text>
<text x="208.5" y="98.1">HEADER 10X2/BOX</text>
<text x="134.2" y="131.1">J18</text>
<text x="131.3" y="154.1">HEADER 10X2/BOX</text>
</g>
<g font-size="1.7" fill="#004080">
<text x="134.2" y="27.8">1</text>
<text x="134.2" y="29.7">3</text>
<text x="140.9" y="27.8">2</text>
<text x="140.9" y="29.7">4</text>
<text x="211.4" y="27.8">1</text>
<text x="211.4" y="29.7">3</text>
<text x="218.2" y="27.8">2</text>
<text x="218.2" y="29.7">4</text>
<text x="134.2" y="31.7">5</text>
<text x="134.2" y="33.6">7</text>
<text x="134.2" y="35.5">9</text>
<text x="140" y="35.5">10</text>
<text x="140.9" y="31.7">6</text>
<text x="140.9" y="33.6">8</text>
<text x="211.4" y="31.7">5</text>
<text x="211.4" y="33.6">7</text>
<text x="211.4" y="35.5">9</text>
<text x="217.2" y="35.5">10</text>
<text x="218.2" y="31.7">6</text>
<text x="218.2" y="33.6">8</text>
<text x="134.2" y="37.5">11</text>
<text x="134.2" y="39.4">13</text>
<text x="134.2" y="41.3">15</text>
<text x="140" y="37.5">12</text>
<text x="140" y="39.4">14</text>
<text x="140" y="41.3">16</text>
<text x="211.4" y="37.5">11</text>
<text x="211.4" y="39.4">13</text>
<text x="211.4" y="41.3">15</text>
<text x="217.2" y="37.5">12</text>
<text x="217.2" y="39.4">14</text>
<text x="217.2" y="41.3">16</text>
<text x="134.2" y="43.2">17</text>
<text x="134.2" y="45.2">19</text>
<text x="140" y="43.2">18</text>
<text x="140" y="45.2">20</text>
<text x="211.4" y="43.2">17</text>
<text x="211.4" y="45.2">19</text>
<text x="217.2" y="43.2">18</text>
<text x="217.2" y="45.2">20</text>
<text x="134.2" y="78">1</text>
<text x="140.9" y="78">2</text>
<text x="211.4" y="78">1</text>
<text x="218.2" y="78">2</text>
<text x="134.2" y="79.9">3</text>
<text x="134.2" y="81.9">5</text>
<text x="134.2" y="83.8">7</text>
<text x="140.9" y="79.9">4</text>
<text x="140.9" y="81.9">6</text>
<text x="140.9" y="83.8">8</text>
<text x="211.4" y="79.9">3</text>
<text x="211.4" y="81.9">5</text>
<text x="211.4" y="83.8">7</text>
<text x="218.2" y="79.9">4</text>
<text x="218.2" y="81.9">6</text>
<text x="218.2" y="83.8">8</text>
<text x="134.2" y="85.7">9</text>
<text x="134.2" y="87.7">11</text>
<text x="134.2" y="89.6">13</text>
<text x="140" y="87.7">12</text>
<text x="140" y="89.6">14</text>
<text x="140" y="85.7">10</text>
<text x="211.4" y="85.7">9</text>
<text x="211.4" y="87.7">11</text>
<text x="211.4" y="89.6">13</text>
<text x="217.2" y="87.7">12</text>
<text x="217.2" y="89.6">14</text>
<text x="217.2" y="85.7">10</text>
<text x="134.2" y="91.5">15</text>
<text x="134.2" y="93.4">17</text>
<text x="134.2" y="95.4">19</text>
<text x="140" y="91.5">16</text>
<text x="140" y="93.4">18</text>
<text x="140" y="95.4">20</text>
<text x="211.4" y="91.5">15</text>
<text x="211.4" y="93.4">17</text>
<text x="211.4" y="95.4">19</text>
<text x="217.2" y="91.5">16</text>
<text x="217.2" y="93.4">18</text>
<text x="217.2" y="95.4">20</text>
<text x="134.2" y="134">1</text>
<text x="134.2" y="135.9">3</text>
<text x="134.2" y="137.8">5</text>
<text x="140.9" y="134">2</text>
<text x="140.9" y="135.9">4</text>
<text x="140.9" y="137.8">6</text>
<text x="134.2" y="139.8">7</text>
<text x="134.2" y="141.7">9</text>
<text x="134.2" y="143.6">11</text>
<text x="140" y="143.6">12</text>
<text x="140" y="141.7">10</text>
<text x="140.9" y="139.8">8</text>
<text x="134.2" y="145.6">13</text>
<text x="134.2" y="147.5">15</text>
<text x="134.2" y="149.4">17</text>
<text x="140" y="145.6">14</text>
<text x="140" y="147.5">16</text>
<text x="140" y="149.4">18</text>
<text x="134.2" y="151.3">19</text>
<text x="140" y="151.3">20</text>
</g>
<g font-size="1.4">
<text x="30.9" y="1.5">5</text>
<text x="88.8" y="1.5">4</text>
<text x="146.7" y="1.5">3</text>
<text x="204.7" y="1.5">2</text>
<text x="262.6" y="1.5">1</text>
<text x=".5" y="26.1">D</text>
<text x="292" y="26.1">D</text>
<text x=".5" y="71.9">C</text>
<text x="292" y="71.9">C</text>
<text x=".5" y="117.8">B</text>
<text x="292" y="117.8">B</text>
<text x=".5" y="163.6">A</text>
<text x="292" y="163.6">A</text>
<text x="30.9" y="186.8">5</text>
<text x="88.8" y="186.8">4</text>
<text x="146.7" y="186.8">3</text>
<text x="204.7" y="186.8">2</text>
<text x="262.6" y="186.8">1</text>
</g>
</svg>
